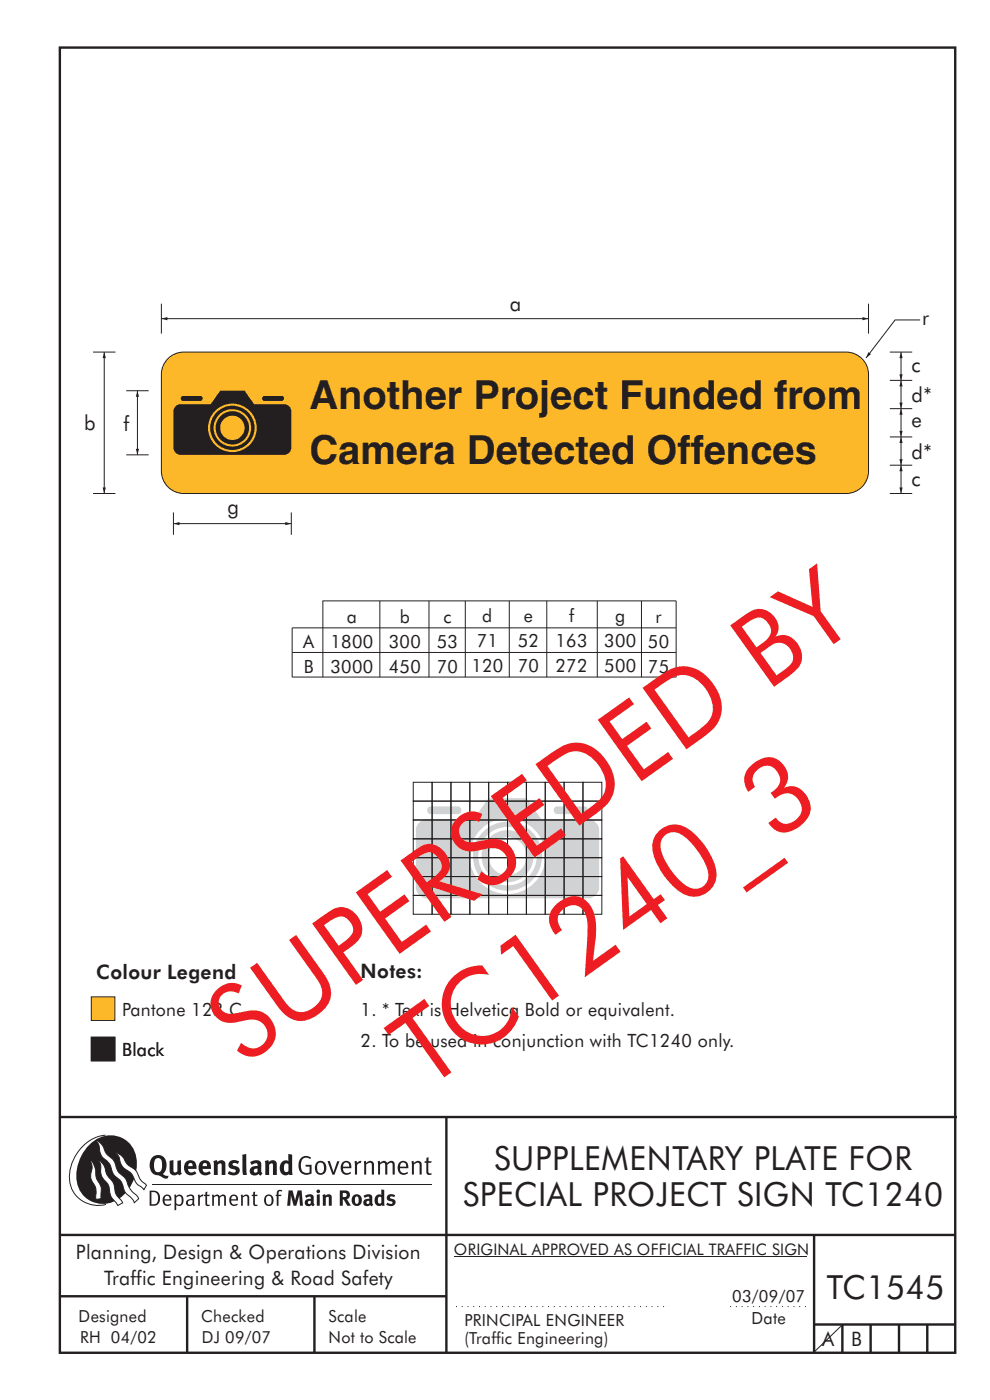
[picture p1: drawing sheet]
<svg xmlns="http://www.w3.org/2000/svg" width="210mm" height="297mm" viewBox="0 0 210 297" stroke-linecap="round" stroke-linejoin="round" font-family="sans-serif">
<path d="M117.7 171.3l.5-.2h5.8a.84 .84 0 0 1 .7 .8 .84 .84 0 0 1-.7 .8h-5.8a.85 .85 0 0 1-.5-1.4zM90.8 171.3l.5-.2h5.9a.84 .84 0 0 1 .7 .8 .84 .84 0 0 1-.7 .8h-5.9a.85 .85 0 0 1-.5-1.4zM88.9 174.5l-.6 1-.1 .5v12.4a2.47 2.47 0 0 0 2.2 2.2h34.5a2.47 2.47 0 0 0 2.2-2.2v-12.4a2.46 2.46 0 0 0-2.2-2.2h-10.1l-3.1-4.5h-8.1l-3.1 4.5h-10.1l-.5 .1zM99.6 181.6a8.1 8.1 0 0 1 16.1 0 8.1 8.1 0 0 1-16.1 0zM100.3 181.6a7.4 7.4 0 0 1 14.7 0 7.4 7.4 0 0 1-14.7 0zM101.5 181.6a6.2 6.2 0 0 1 12.4 0 6.2 6.2 0 0 1-12.4 0zM102.1 181.6a5.6 5.6 0 0 1 11.1 0 5.6 5.6 0 0 1-11.1 0zM103.6 181.6a4.1 4.1 0 0 1 8.1 0 4.1 4.1 0 0 1-8.1 0z" fill-rule="evenodd" fill="#d1d2d4"/>
<g fill="none" stroke="#231f20" stroke-width=".21">
<path d="M87.7 166h4v4h-4zM87.7 170h4v4h-4zM87.7 174h4v4h-4zM87.7 178h4v4h-4zM91.7 166h4v4h-4zM91.7 170h4v4h-4zM91.7 174h4v4h-4zM91.7 178h4v4h-4zM95.7 166h4v4h-4zM95.7 170h4v4h-4zM95.7 174h4v4h-4zM95.7 178h4v4h-4z"/>
<path d="M99.7 166h4v4h-4zM99.7 170h4v4h-4zM99.7 174h4v4h-4zM99.7 178h4v4h-4zM103.7 166h4v4h-4zM103.7 170h4v4h-4zM103.7 174h4v4h-4zM103.7 178h4v4h-4zM107.7 166h4v4h-4zM107.7 170h4v4h-4zM107.7 174h4v4h-4zM107.7 178h4v4h-4z"/>
<path d="M111.7 166h4v4h-4zM111.7 170h4v4h-4zM111.7 174h4v4h-4zM111.7 178h4v4h-4zM115.7 166h4v4h-4zM115.7 170h4v4h-4zM115.7 174h4v4h-4zM115.7 178h4v4h-4zM119.7 166h4v4h-4zM119.7 170h4v4h-4zM119.7 174h4v4h-4zM119.7 178h4v4h-4z"/>
<path d="M123.7 166h4v4h-4zM123.7 170h4v4h-4zM123.7 174h4v4h-4zM123.7 178h4v4h-4zM87.7 182h4v4h-4zM87.7 186h4v4h-4zM87.7 190h4v4h-4zM91.7 182h4v4h-4zM91.7 186h4v4h-4zM91.7 190h4v4h-4zM95.7 182h4v4h-4zM95.7 186h4v4h-4z"/>
<path d="M95.7 190h4v4h-4zM99.7 182h4v4h-4zM99.7 186h4v4h-4zM99.7 190h4v4h-4zM103.7 182h4v4h-4zM103.7 186h4v4h-4zM103.7 190h4v4h-4zM107.7 182h4v4h-4zM107.7 186h4v4h-4zM107.7 190h4v4h-4zM111.7 182h4v4h-4zM111.7 186h4v4h-4z"/>
<path d="M111.7 190h4v4h-4zM115.7 182h4v4h-4zM115.7 186h4v4h-4zM115.7 190h4v4h-4zM119.7 182h4v4h-4zM119.7 186h4v4h-4zM119.7 190h4v4h-4zM123.7 182h4v4h-4zM123.7 186h4v4h-4zM123.7 190h4v4h-4zM96.3 266.6h74.7"/>
</g>
<g fill="none" stroke="#231f20" stroke-width=".51">
<path d="M12.7 10.1h189.9v276.9h-189.9zM12.7 237h190.3M94.7 236.9v50.1M12.7 262h190M12.7 275h82M39.7 275v12M66.7 275v12M172.7 262v25M172.7 281h30M178.7 281v6M184.7 281v6M190.7 281v6"/>
<path d="M196.7 281v6"/>
</g>
<path d="M96.7 277.2h45.2M154.9 277.2h16.6" fill="none" stroke="#231f20" stroke-width=".21" stroke-dasharray=".2 1" stroke-linecap="butt"/>
<g fill="#231f20">
<path d="M63.9 245.6a1.61 1.61 0 0 1 2.1 0l-.2 .3a1.17 1.17 0 0 0-1.4-.2 1.17 1.17 0 0 0-.6 1.3 1.42 1.42 0 0 0 1.2 1.8l.7-.1v-1.2h-.8l-.1-.4h1.3v1.8a1.82 1.82 0 0 1-2.2 0 1.82 1.82 0 0 1-.6-2.1l.2-.7z" fill-rule="evenodd"/>
<path d="M67.2 246.5a1.77 1.77 0 0 0 .4 2.7 1.39 1.39 0 0 0 1.4-.5 1.39 1.39 0 0 0 .2-1.5 1.19 1.19 0 0 0-2-.7zM67.5 246.8a.83 .83 0 0 1 1 .1 .83 .83 0 0 1 .2 .9 .75 .75 0 0 1-.6 1.1 .75 .75 0 0 1-.8-.9v-.9z" fill-rule="evenodd"/>
<path d="M69.5 246.3h.4l.8 2.4 .8-2.4h.5l-1.1 2.9h-.4z" fill-rule="evenodd"/>
<path d="M72.6 246.7a1.74 1.74 0 0 0 .5 2.5l.9-.1 .5-.2-.2-.3a.89 .89 0 0 1-1.1 .2 .89 .89 0 0 1-.4-1h1.7a1.15 1.15 0 0 0-.4-1.4 1.15 1.15 0 0 0-1.5 .3zM73 246.8a.67 .67 0 0 1 .8-.1 .67 .67 0 0 1 .3 .8h-1.3z" fill-rule="evenodd"/>
<path d="M75.2 246.4l.4-.1 .1 .4 .5-.4h.5l-.2 .5a.61 .61 0 0 0-.8 .6v1.8h-.4z" fill-rule="evenodd"/>
<path d="M77.1 246.4l.5-.1 .1 .4a.89 .89 0 0 1 .9-.4 .89 .89 0 0 1 .7 .7v2.2h-.4v-2.2l-.1-.2-.3-.1-.8 .3v2.2h-.4z" fill-rule="evenodd"/>
<path d="M80.1 246.4l.4-.1 .1 .4a.83 .83 0 0 1 .8-.4 .83 .83 0 0 1 .7 .4 .86 .86 0 0 1 .9-.4 .86 .86 0 0 1 .7 .7v2.2h-.4l-.1-2.4a.5 .5 0 0 0-.8 .1l-.2 .2v2.1h-.5v-2.3l-.4-.2-.7 .3v2.2h-.4z" fill-rule="evenodd"/>
<path d="M84.7 246.7a1.74 1.74 0 0 0 .5 2.5l.9-.1 .5-.2-.2-.3a.89 .89 0 0 1-1.1 .2 .89 .89 0 0 1-.4-1h1.7a1.15 1.15 0 0 0-.5-1.4 1.15 1.15 0 0 0-1.4 .3zM85 246.8a.67 .67 0 0 1 .9-.1 .67 .67 0 0 1 .3 .8h-1.3z" fill-rule="evenodd"/>
<path d="M87.3 246.4l.4-.1 .1 .4a.89 .89 0 0 1 .9-.4 .89 .89 0 0 1 .8 .7v2.2h-.5v-2.2l-.1-.2-.3-.1-.8 .3v2.2h-.4z" fill-rule="evenodd"/>
<path d="M90.5 245.6l.4-.1v.8h.7l-.2 .4h-.5v2.1l.1 .1h.5l.1 .3a.71 .71 0 0 1-1.2-.6v-1.9h-.3v-.4h.3z" fill-rule="evenodd"/>
<path d="M36 246.3l.8-.2v2a.46 .46 0 0 0 .2 .6 .46 .46 0 0 0 .6-.2v-2.2l.8-.2v2.4l.2 .5-.6 .3-.2-.3a1.03 1.03 0 0 1-1.2 .3 1.03 1.03 0 0 1-.6-1.1z" fill-rule="evenodd"/>
<path d="M39.4 246.5a1.64 1.64 0 0 0 0 2.3 1.64 1.64 0 0 0 2.3 .1l-.4-.4a.78 .78 0 0 1-.9 .2 .78 .78 0 0 1-.5-.7h1.8a1.37 1.37 0 0 0-.6-1.7 1.37 1.37 0 0 0-1.7 .2zM40.1 246.9a.48 .48 0 0 1 .6-.1 .48 .48 0 0 1 .2 .6h-1z" fill-rule="evenodd"/>
<path d="M42.5 246.5a1.65 1.65 0 0 0-.2 2 1.65 1.65 0 0 0 1.9 .7l.5-.3-.3-.4a.78 .78 0 0 1-.9 .3 .78 .78 0 0 1-.5-.8h1.8a1.37 1.37 0 0 0-.6-1.7 1.37 1.37 0 0 0-1.7 .2zM43.1 246.9a.48 .48 0 0 1 .6-.1 .48 .48 0 0 1 .2 .6h-.9z" fill-rule="evenodd"/>
<path d="M45.3 246.3l.7-.2 .1 .4a.95 .95 0 0 1 1-.3 .95 .95 0 0 1 .7 .8v2.3h-.8v-2.3l-.3-.2-.5 .3v2.2h-.8z" fill-rule="evenodd"/>
<path d="M48.7 246.5a1.73 1.73 0 0 1 2-.1l-.2 .5-.6-.2a.42 .42 0 0 0-.6 .3l.2 .2a1.23 1.23 0 0 1 1.4 1.1 1.47 1.47 0 0 1-2.3 .9l-.3-.2 .3-.6 .7 .3a.47 .47 0 0 0 .7-.3 .87 .87 0 0 0-1-.5l-.4-.2-.1-.4z" fill-rule="evenodd"/>
<path d="M53.1 246.5l.3 .6 .3-.2a.62 .62 0 0 1 .9 .1l.1 .4a1.21 1.21 0 0 0-1.4 .3 1.21 1.21 0 0 0-.2 1.3 1.19 1.19 0 0 0 1.7 0l.5 .4 .4-.5-.3-.3v-1.4a.96 .96 0 0 0-1.3-1.1zM54 248l.6-.1v.7a.43 .43 0 0 1-.6 .1 .43 .43 0 0 1 0-.7z" fill-rule="evenodd"/>
<path d="M56.2 246.3l.7-.2 .1 .4a.95 .95 0 0 1 1-.3 .95 .95 0 0 1 .7 .8v2.3h-.8v-2.3l-.2-.2-.6 .3v2.2h-.8z" fill-rule="evenodd"/>
<path d="M61.2 244.8v1.5a1.29 1.29 0 0 0-1.4 .2 1.29 1.29 0 0 0-.5 1.3 1.24 1.24 0 0 0 .6 1.3 1.24 1.24 0 0 0 1.4 0l.1 .2h.7l-.1-4.4zM60.5 246.9l.4-.1 .3 .2v1.5l-.3 .1a.48 .48 0 0 1-.6-.4 1.52 1.52 0 0 1 .2-1.3z" fill-rule="evenodd"/>
<path d="M51.4 245l.8-.2 .2 4.5h-.8l-.1-.2z" fill-rule="evenodd"/>
</g>
<path d="M22.4 240.8a9 9 0 0 0-7.4 10.9 6.2 6.2 0 0 0 7.5 3.8M32.2 251.4h59.4" fill="none" stroke="#231f20" stroke-width=".21"/>
<path d="M19.1 242.7a5.7 5.7 0 0 1 6.5-1.4 5.7 5.7 0 0 1 3.4 5.7 8.6 8.6 0 0 1-6.2 8.3 5.7 5.7 0 0 1-6.5-7 9.9 9.9 0 0 1 2.8-5.6z" fill-rule="evenodd" fill="#231f20"/>
<path d="M24.4 244.5a3.1 3.1 0 0 1 2.3 2.2l.8 .7a3.2 3.2 0 0 1 2 2.4l.4 .6 1.2 1.1-.6 .9-.2-.3a3.5 3.5 0 0 1-1.9-2.1 3.8 3.8 0 0 0-2.1-2.2 3.5 3.5 0 0 1-1-2.2zM20.4 241.9a3.4 3.4 0 0 1 1.9 2.4l.7 .9a3.3 3.3 0 0 1 1.7 2.6 4.4 4.4 0 0 0 1.7 2l.3 .3a6.1 6.1 0 0 0 2.5 3.7l.2 .5-.9 .9a6.1 6.1 0 0 0-1.9-2.3l-.4-.7a3.6 3.6 0 0 0-1.9-2.8l-.6-1a3.6 3.6 0 0 0-1.9-2.8 3.7 3.7 0 0 1-.8-2.4zM21 246.1a3.4 3.4 0 0 1 1.5 2.7l.6 1a3.8 3.8 0 0 1 1.4 3.1l.3 .7 1.2 1.6-1 .5-.5-.7a3.2 3.2 0 0 1-1.3-2.8 4.3 4.3 0 0 0-1.4-2.2 4.7 4.7 0 0 1-.5-3zM19.2 246.1a5.1 5.1 0 0 1 1.2 3.7l.3 .7a3.1 3.1 0 0 1 .7 2.9l.1 .9-1.1 .2-.1-.8a3.5 3.5 0 0 0-.9-3.3 3.6 3.6 0 0 1 .1-2.5z" fill-rule="evenodd" fill="#fff" stroke="#231f20" stroke-width=".21"/>
<g fill="#231f20">
<path d="M32.4 245.5a2.51 2.51 0 0 0 .4 3.7l.8 .1a2.78 2.78 0 0 0 2 .7l.2-.6h-.6l-.7-.3a2.56 2.56 0 0 0 0-3.8 1.83 1.83 0 0 0-2.1 .2zM33 245.8a.87 .87 0 0 1 1 .1 .87 .87 0 0 1 .4 .9v.4a1.17 1.17 0 0 1-.9 1.5l-.3-.1a2.38 2.38 0 0 1-.2-2.8z" fill-rule="evenodd"/>
<path d="M32.1 252.9v2.6a1.12 1.12 0 0 0 1.2-.3 1.12 1.12 0 0 0 .2-1.2l-.1-.5-.3-.5zM31.7 252.6h1.1a1.67 1.67 0 0 1 1.2 1.6 1.67 1.67 0 0 1-1.3 1.6h-1zM35.1 253.9l-.2 .5h1.1a.55 .55 0 0 0-.3-.6 .55 .55 0 0 0-.6 .1zM34.8 253.7a.95 .95 0 0 1 1.2-.1 .95 .95 0 0 1 .4 1.1h-1.5a.72 .72 0 0 0 .4 .8 .72 .72 0 0 0 .9-.2l.1 .3a1.15 1.15 0 0 1-1.5 0 1.15 1.15 0 0 1-.2-1.5zM37.4 254.1v1.1a.7 .7 0 0 0 .9 .2 .7 .7 0 0 0 .2-.9 .61 .61 0 0 0-.4-.7 .61 .61 0 0 0-.7 .3zM37 253.5l.3-.1 .1 .4a.95 .95 0 0 1 1.2-.2 .95 .95 0 0 1 .3 1.2 .92 .92 0 0 1-.5 .9 .92 .92 0 0 1-1-.1v1.1l-.4 .1zM39.9 254.8a.5 .5 0 0 0 .2 .8 .5 .5 0 0 0 .7-.4v-.6zM39.5 253.7a1 1 0 0 1 1.7 .3v1.4l.2 .2-.2 .3-.3-.4a.78 .78 0 0 1-1.4 0 .78 .78 0 0 1 .8-1.1h.5a.58 .58 0 0 0-.3-.7 .58 .58 0 0 0-.7 .2zM42 253.5l.3-.1 .1 .4 .3-.3 .5-.1-.2 .4a.52 .52 0 0 0-.6 .5v1.5h-.4zM43.6 252.9l.4-.1-.1 .7h.6l-.1 .2h-.5v1.5a.35 .35 0 0 0 .6 .3v.3a.57 .57 0 0 1-.6 .1 .57 .57 0 0 1-.3-.6v-1.6h-.3v-.2h.3zM44.9 253.5l.4-.1 .1 .4 .2-.2a.64 .64 0 0 1 1 .2 .7 .7 0 0 1 .8-.4 .7 .7 0 0 1 .5 .6v1.8h-.3v-1.7l-.3-.4-.7 .4v1.7h-.3v-1.7a.38 .38 0 0 0-.3-.4 .38 .38 0 0 0-.5 .2l-.1 .2v1.7h-.4zM49.2 253.9l-.2 .5h1.1a.55 .55 0 0 0-.2-.6 .55 .55 0 0 0-.7 .1zM48.9 253.7a.95 .95 0 0 1 1.2-.1 .95 .95 0 0 1 .4 1.1h-1.5a.72 .72 0 0 0 .4 .8 .72 .72 0 0 0 .9-.2l.1 .3a1.15 1.15 0 0 1-1.5 0 1.15 1.15 0 0 1-.2-1.5zM51.1 253.5l.3-.1 .1 .4a.72 .72 0 0 1 .8-.4 .72 .72 0 0 1 .6 .6v1.8h-.4v-1.6a.45 .45 0 0 0-.3-.5 .45 .45 0 0 0-.5 .2l-.2 .2v1.7h-.3zM53.7 252.9l.4-.1v.7h.6l-.1 .2h-.5v1.5a.35 .35 0 0 0 .5 .3v.3a.57 .57 0 0 1-.6 .1 .57 .57 0 0 1-.3-.6v-1.6h-.3v-.2h.3zM56.6 253.8l-.2 .8a.65 .65 0 0 0 .3 .8 .65 .65 0 0 0 .8-.2l.1-.1a.93 .93 0 0 0-.7-1.4zM56.3 253.7a1.12 1.12 0 0 1 1.4 0 1.12 1.12 0 0 1 .2 1.5 1.01 1.01 0 0 1-1.2 .6 1.01 1.01 0 0 1-.7-1.2zM58.9 252.6l.5-.2 .5 .1-.2 .3-.3-.1-.3 .2v.6h.6l-.1 .2h-.5v2.1h-.4v-2.1h-.2v-.2h.2zM61.2 252.5l-.3 3.3h.7l.1-2.3 .6 2.3h.5l.7-2.3 .1 2.3h.7l-.3-3.3h-.9l-.5 2.2-.5-2.2zM64.7 253.7l.3 .4a.51 .51 0 0 1 .5-.3 .51 .51 0 0 1 .4 .4v.1a.88 .88 0 0 0-1.1 .3 .88 .88 0 0 0 .2 1.2 .9 .9 0 0 0 1.1-.2l.3 .3 .4-.4-.3-.3v-1a.87 .87 0 0 0-.4-.9 .87 .87 0 0 0-1 .2zM65.4 254.8l.5-.1v.6l-.1 .1h-.3l-.2-.2zM67.2 253.4v2.4h.6v-2.5zM67.1 252.7a.4 .4 0 0 0 .8 0 .4 .4 0 0 0-.8 0zM68.4 253.5l.1 2.3h.6v-1.7a.33 .33 0 0 1 .4-.2 .33 .33 0 0 1 .3 .3v1.6h.6v-1.8a.75 .75 0 0 0-.6-.6 .75 .75 0 0 0-.8 .2v-.3zM72.1 252.5v3.3h.6v-1.4l.3 .3 .7 1.1h.7l-.9-1.4a.94 .94 0 0 0 .7-1 .94 .94 0 0 0-.9-.9zM72.7 253.1a.51 .51 0 0 1 .7 .1 .51 .51 0 0 1-.1 .7h-.6zM74.9 253.7a1.19 1.19 0 0 0-.1 1.7 1.19 1.19 0 0 0 1.8 0 1.19 1.19 0 0 0-.1-1.6 1.19 1.19 0 0 0-1.6-.1zM75.5 253.9l.2-.1a.99 .99 0 0 1 0 1.6 1.06 1.06 0 0 1-.2-1.5zM77.1 253.7l.3 .4a.51 .51 0 0 1 .5-.3 .51 .51 0 0 1 .5 .4v.1a.88 .88 0 0 0-1.2 .3 .88 .88 0 0 0 .2 1.2 .9 .9 0 0 0 1.1-.2l.3 .3 .4-.4-.2-.3v-1a.87 .87 0 0 0-.5-.9 .87 .87 0 0 0-1 .2zM77.9 254.8l.4-.1v.6l-.1 .1h-.3l-.2-.2zM80.9 252.3v1.2a1.2 1.2 0 0 0-1.4 .6 1.2 1.2 0 0 0 .2 1.4l.5 .3 .8-.1v.1h.6l-.1-3.4zM80.4 253.9l.5 .1-.1 1.2a.46 .46 0 0 1-.5 0 .46 .46 0 0 1-.2-.6zM82.3 253.5a.79 .79 0 0 0-.2 1 .79 .79 0 0 0 1 .4 .33 .33 0 0 1 0 .5 .33 .33 0 0 1-.5-.1l-.5-.2-.2 .5a1.15 1.15 0 0 0 1.2 .3 1.15 1.15 0 0 0 .8-1 1.49 1.49 0 0 0-1.2-.8 .4 .4 0 0 1 .3-.3 .4 .4 0 0 1 .4 .1l.2 .1 .2-.4a1.47 1.47 0 0 0-1.5-.1z" fill-rule="evenodd"/>
</g>
<path d="M19.4 220h5v5h-5z" fill-rule="evenodd" fill="#231f20" stroke="#231f20" stroke-width=".21"/>
<path d="M19.4 211.5h5v5h-5z" fill-rule="evenodd" fill="#fcb828" stroke="#231f20" stroke-width=".21"/>
<path d="M19.4 220h5v5h-5z" fill-rule="evenodd" fill="#231f20" stroke="#231f20" stroke-width=".21"/>
<path d="M35.3 76.4a4.7 4.7 0 0 1 3.7-1.7h140.5a4.8 4.8 0 0 1 4.7 4.7v20.6a4.8 4.8 0 0 1-4.7 4.7h-140.5a4.8 4.8 0 0 1-4.8-4.7v-20.6a4.7 4.7 0 0 1 1.1-3z" fill-rule="evenodd" fill="#fcb828" stroke="#231f20" stroke-width=".21"/>
<path d="M55.8 84.1l4-.1a.54 .54 0 0 1 .5 .5 .54 .54 0 0 1-.5 .6h-3.8a.54 .54 0 0 1-.4-.5 .54 .54 0 0 1 .2-.5zM38.6 84.1l3.9-.1a.54 .54 0 0 1 .5 .5 .54 .54 0 0 1-.5 .6h-3.7a.54 .54 0 0 1-.5-.5 .54 .54 0 0 1 .3-.5zM37.1 86.4l-.3 .7v8a1.58 1.58 0 0 0 1.4 1.4h22.2a1.58 1.58 0 0 0 1.4-1.4v-8a1.57 1.57 0 0 0-1.4-1.4h-6.5l-2-2.8h-5.2l-2 2.8h-6.5l-.4 .1zM44.1 90.8a5.2 5.2 0 0 1 10.3 0 5.2 5.2 0 0 1-10.3 0zM44.6 90.8a4.7 4.7 0 0 1 9.4 0 4.7 4.7 0 0 1-9.4 0zM45.3 90.8a4 4 0 0 1 8 0 4 4 0 0 1-8 0zM45.7 90.8a3.5 3.5 0 0 1 7.1 0 3.5 3.5 0 0 1-7.1 0zM46.7 90.8a2.6 2.6 0 0 1 5.2 0 2.6 2.6 0 0 1-5.2 0z" fill-rule="evenodd" fill="#231f20"/>
<path d="M34.2 67.6h150M34.2 64.4v6.4" fill="none" stroke="#231f20" stroke-width=".21"/>
<g fill="#231f20">
<path d="M183 67.3l1.2 .3-1.2 .3z"/>
<path d="M34.2 67.6l1.3-.3v.6z"/>
</g>
<path d="M184.2 64.4v6.4M195.2 67.9h-5.3l-6.2 8" fill="none" stroke="#231f20" stroke-width=".21"/>
<path d="M184.2 74.7l.6 .4-1.1 .8z" fill="#231f20"/>
<path d="M191.1 98.7v6M188.8 104.7h4.7" fill="none" stroke="#231f20" stroke-width=".21"/>
<g fill="#231f20">
<path d="M190.8 103.4h.7l-.4 1.3z"/>
<path d="M191.1 98.7l.4 1.3h-.7z"/>
</g>
<path d="M188.8 98.7h4.7M191.1 86.7v6" fill="none" stroke="#231f20" stroke-width=".21"/>
<g fill="#231f20">
<path d="M190.8 91.4h.7l-.4 1.3z"/>
<path d="M191.1 86.7l.4 1.3h-.7z"/>
</g>
<path d="M191.1 74.7v6M188.8 80.7h4.7" fill="none" stroke="#231f20" stroke-width=".21"/>
<g fill="#231f20">
<path d="M190.8 79.4h.7l-.4 1.3z"/>
<path d="M191.1 74.7l.4 1.3h-.7z"/>
</g>
<path d="M188.8 74.7h4.7M191.1 80.7v6" fill="none" stroke="#231f20" stroke-width=".21"/>
<g fill="#231f20">
<path d="M190.8 85.4h.7l-.4 1.3z"/>
<path d="M191.1 80.7l.4 1.3h-.7z"/>
</g>
<path d="M188.8 92.7h4.7M191.1 92.7v6" fill="none" stroke="#231f20" stroke-width=".21"/>
<g fill="#231f20">
<path d="M190.8 97.4h.7l-.4 1.3z"/>
<path d="M191.1 92.7l.4 1.3h-.7z"/>
</g>
<path d="M26.8 96.5h4.7M29.2 82.9v13.6M188.8 86.7h4.7" fill="none" stroke="#231f20" stroke-width=".21"/>
<g fill="#231f20">
<path d="M28.8 95.2h.7l-.3 1.3z"/>
<path d="M29.2 82.9l.3 1.3h-.7z"/>
</g>
<path d="M22.1 74.7v30M26.8 82.9h4.7M19.7 104.7h4.8" fill="none" stroke="#231f20" stroke-width=".21"/>
<g fill="#231f20">
<path d="M21.8 103.4h.7l-.4 1.3z"/>
<path d="M22.1 74.7l.4 1.3h-.7z"/>
</g>
<path d="M19.7 74.7h4.8M36.8 111.1h25M36.8 108.7v4.8" fill="none" stroke="#231f20" stroke-width=".21"/>
<g fill="#231f20">
<path d="M36.8 111.1l1.3-.4v.7z"/>
<path d="M60.5 110.7l1.3 .4-1.3 .3z"/>
</g>
<g fill="none" stroke="#231f20" stroke-width=".21">
<path d="M61.8 108.7v4.8M62 133.2h81.4zM62 138.4h81.4zM62 133.2v10.5M68.4 127.5h75zM68.5 127.5v16.2M80.6 127.5v16.2M91 127.5v16.2M98.7 127.5v16.2M108 127.5v16.2M116 127.5v16.2M126.7 127.5v16.2"/>
<path d="M136.1 127.5v16.2M143.4 127.5v16.2M62 143.6h81.4zM178.6 281.1l-6.1 5.9"/>
</g>
<g font-size="22.4" fill="#ee1d23">
<text x="51.5" y="226.1" transform="rotate(-36 51.5 226.1)">SUPERSEDED BY</text>
<text x="90.5" y="231.2" transform="rotate(-36 90.5 231.2)">TC1240_3</text>
</g>
<g font-size="8.5" fill="#231f20">
<text x="65.6" y="86.7">Another Project Funded from</text>
<text x="65.6" y="98.5">Camera Detected Offences</text>
</g>
<g font-size="7.1" fill="#231f20">
<text x="104.8" y="248.3">SUPPLEMENTARY PLATE FOR</text>
<text x="98.1" y="255.7">SPECIAL PROJECT SIGN TC1240</text>
<text x="175.4" y="275.5">TC1545</text>
</g>
<g font-size="4.4" fill="#231f20">
<text x="108.2" y="66">a</text>
<text x="195.6" y="68.9">r</text>
<text x="193.4" y="79">c</text>
<text x="193.4" y="85.3">d*</text>
<text x="17.9" y="91.3">b</text>
<text x="26.2" y="91.4">f</text>
<text x="193.4" y="90.7">e</text>
<text x="193.4" y="97.3">d*</text>
<text x="193.4" y="103">c</text>
<text x="48.2" y="109">g</text>
</g>
<g font-size="4.2" fill="#231f20">
<text x="20.4" y="207.6">Colour Legend</text>
<text x="76.5" y="207.5">Notes:</text>
<text x="16.1" y="267">Planning, Design &amp; Operations Division</text>
<text x="22.1" y="272.6">Traffic Engineering &amp; Road Safety</text>
<text x="174.4" y="285.6">A</text>
<text x="180.5" y="285.6">B</text>
</g>
<g font-size="3.9" fill="#231f20">
<text x="102.3" y="131.9">d</text>
<text x="111.1" y="131.9">e</text>
<text x="120.7" y="131.9">f</text>
<text x="130.5" y="131.9">g</text>
<text x="64.3" y="137.4">A</text>
<text x="70.1" y="137.5">1800</text>
<text x="73.6" y="132.1">a</text>
<text x="82.5" y="137.5">300</text>
<text x="84.8" y="132.1">b</text>
<text x="92.7" y="137.5">53</text>
<text x="94.1" y="132.1">c</text>
<text x="101.1" y="137.3">71</text>
<text x="109.8" y="137.3">52</text>
<text x="117.8" y="137.3">163</text>
<text x="128.2" y="137.3">300</text>
<text x="137.4" y="137.5">50</text>
<text x="139" y="132.1">r</text>
<text x="64.4" y="142.7">B</text>
<text x="70.1" y="142.8">3000</text>
<text x="82.5" y="142.8">450</text>
<text x="92.7" y="142.8">70</text>
<text x="100" y="142.6">120</text>
<text x="109.8" y="142.6">70</text>
<text x="117.8" y="142.6">272</text>
<text x="128.2" y="142.6">500</text>
<text x="137.4" y="142.8">75</text>
<text x="25.9" y="215.5">Pantone 123 C</text>
<text x="76.5" y="215.6">1. * Text is Helvetica Bold or equivalent.</text>
<text x="25.9" y="224">Black</text>
<text x="76.5" y="222.1">2. To be used in conjunction with TC1240 only.</text>
</g>
<g font-size="3.6" fill="#231f20">
<text x="155.3" y="276.2">03/09/07</text>
<text x="159.4" y="280.9">Date</text>
</g>
<g font-size="3.5" fill="#231f20">
<text x="16.7" y="280.4">Designed</text>
<text x="42.7" y="280.4">Checked</text>
<text x="69.7" y="280.4">Scale</text>
<text x="98.5" y="281.3">PRINCIPAL ENGINEER</text>
<text x="17" y="284.8">RH 04/02</text>
<text x="42.8" y="284.8">DJ 09/07</text>
<text x="69.7" y="285">Not to Scale</text>
<text x="98.5" y="285.1">(Traffic Engineering)</text>
</g>
<text font-size="3.4" fill="#231f20" x="96.3" y="266.3">ORIGINAL APPROVED AS OFFICIAL TRAFFIC SIGN</text>
</svg>
